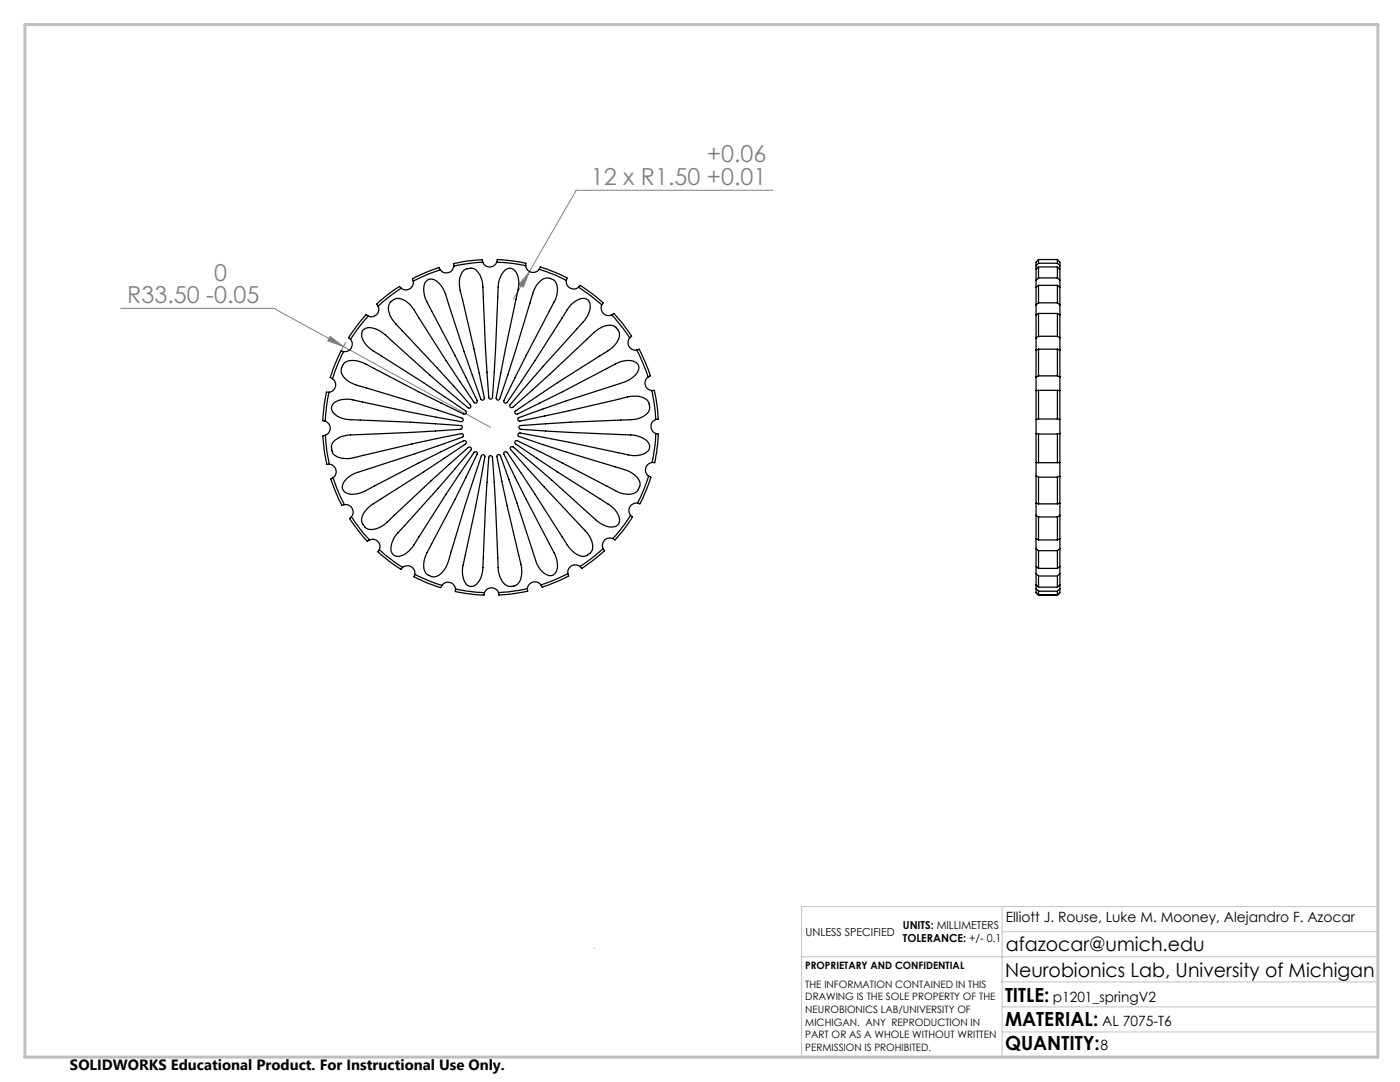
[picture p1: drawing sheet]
<svg xmlns="http://www.w3.org/2000/svg" width="279mm" height="216mm" viewBox="0 0 279 216" stroke-linecap="round" stroke-linejoin="round" font-family="sans-serif">
<path d="M154.2 38h-39.2l-9.3 16.2M105.7 54.2l-1.2 3.1-.9-.5zM105.7 54.2l-3.2 5.5M24.1 61.5h30.5l13.9 7.6M65.9 67.1l2.6 2-3.1-1.1zM68.5 69.1l29.4 16.2M69 68.3l-.9 1.7" fill="none" stroke="#808080" stroke-width=".2"/>
<path d="M118.6 189.2v.1M160 190.9h115M200 185.9h75M200 180.9v30M200 195.9h75M275 180.9h-115v30M200 205.9h75M200 200.9h75" fill="none" stroke="#c0c0c0" stroke-width=".2"/>
<path d="M5 4.9h270v206h-270z" fill="none" stroke="#c0c0c0" stroke-width=".6"/>
<path d="M65.9 67.1l-.5 .9 3.1 1.1zM105.7 54.2l-2.1 2.6 .9 .5z" fill="#808080"/>
<g fill="none" stroke="#000" stroke-width=".25">
<path d="M80 57.5l-2.3 1.7-2.2 1.9M80 57.5l-.3-.4-2.3 1.7-2.2 1.9 .3 .4M82.5 56.1a1.5 1.5 0 0 1-.7 1.6 1.5 1.5 0 0 1-1.8-.2M87.8 53.8l-3.3 1.3-2 1M87.8 53.8l-.2-.4-2 .7-3.3 1.5 .2 .5M90.6 53.1a1.5 1.5 0 0 1-1.1 1.3 1.5 1.5 0 0 1-1.7-.6M96.3 52.3l-2.1 .2-3.6 .6M96.3 52.3a1.49 1.49 0 0 0 1.4 1 1.49 1.49 0 0 0 1.4-1M96.3 52.3l-.1-.5-2.9 .3-2.8 .5 .1 .5M99.1 52.3l.1-.5 2.9 .2 2.9 .5-.1 .5M99.1 52.3l2.9 .2 2.9 .5M104.9 53a1.5 1.5 0 0 0 1.1 1.3 1.5 1.5 0 0 0 1.6-.6"/>
<path d="M107.6 53.7l.2-.4 2.8 1 2.6 1.2-.2 .5M107.6 53.7l2.8 1 2.6 1.3M113 56a1.49 1.49 0 0 0 .8 1.5 1.49 1.49 0 0 0 1.7-.2M115.5 57.3l2.4 1.7 2.2 1.9M115.5 57.3l.3-.4 2.9 2.1 1.7 1.4-.3 .5M206.8 57.3v3.6M206.8 56v1.3M206.8 53v.8M207.3 56.9v3.5M207.3 53.3v2.2M207.3 53.3a1.33 1.33 0 0 0-.5 1.4v1.3M207.3 51.8v.7"/>
<path d="M207.3 51.8l-.5 .5v.7M207.3 56.9h3.7M207.3 56.9l-.5 .4M207.3 55.5l-.5 .5M207.3 55.5h3.7M207.3 53.3h3.7M207.3 52.5l-.5 .5M207.3 52.5h3.7M207.3 51.8h3.7M211 56.9v3.5M211 53.3v2.2M211 53.3a1.33 1.33 0 0 1 .5 1.4v1.3"/>
<path d="M211 51.8v.7M211 51.8l.5 .5v.7M211 56.9l.5 .4M211 55.5l.5 .5M211 52.5l.5 .5M211.5 57.3v3.6M211.5 56v1.3M211.5 53v.8M65.7 78.3l-.5 2.8-.3 2.9M65.7 78.3l-.5-.1-.5 2.9-.3 2.9h.5M66.4 75.6a1.49 1.49 0 0 1 .6 1.6 1.49 1.49 0 0 1-1.3 1.1M68.6 70.2l-1.3 2.6-.9 2.8"/>
<path d="M68.6 70.2l-.5-.2-1.2 2.6-1 2.7 .5 .3M70 67.7a1.5 1.5 0 0 1 .1 1.7 1.5 1.5 0 0 1-1.5 .8M73.5 63.1l-1.9 2.2-1.6 2.4M73.5 63.1l-.4-.3-1.5 1.7-2 2.9 .4 .3M75.5 61.1a1.48 1.48 0 0 1-.3 1.7 1.48 1.48 0 0 1-1.7 .3M77.8 60.4a2.25 2.25 0 0 1 3.5-.1l1.3 1.5a392.7 392.7 0 0 0 12.1 18.6h.4l.1-.4a353.4 353.4 0 0 0-10-19.7 4.2 4.2 0 0 1-.3-4.1 1.56 1.56 0 0 1 2.6 .2l.8 1 .6 1.3a356.7 356.7 0 0 0 7.1 21l.2 .2 .3-.1 .2-.4-2.1-9.8-2.8-12.2a3.5 3.5 0 0 1 1.2-3.7 2.29 2.29 0 0 1 3 1.7l.4 1.9 .5 12 .6 10a.37 .37 0 0 0 .4 .4 .37 .37 0 0 0 .4-.4l.6-10 .5-12a4.3 4.3 0 0 1 1.8-3.6 1.57 1.57 0 0 1 2.1 1.3l.2 1.4-.1 1.4-2.5 11.7-1.9 9.9a.36 .36 0 0 0 .3 .4 .36 .36 0 0 0 .4-.2l3.2-9.6 3.4-11.4a4.1 4.1 0 0 1 2.8-3.1 2.16 2.16 0 0 1 2.2 2.5l-.5 1.9-5.8 11-4.4 9a.37 .37 0 0 0 .1 .5 .37 .37 0 0 0 .5-.1l5.6-8.4 6.4-10.1a4.3 4.3 0 0 1 3.4-2.3 1.57 1.57 0 0 1 1.1 2.3l-.3 .9-.7 1.2-8.3 9.2-6.6 7.7v.4l.4 .1a339.6 339.6 0 0 0 16.3-14.9 4.2 4.2 0 0 1 4-1.3 2.23 2.23 0 0 1 .3 3.6l-1.4 1.3a367.1 367.1 0 0 0-18.6 12.1l-.1 .2 .2 .2 .4 .1 9-4.4 11-5.8a3.5 3.5 0 0 1 4.1 .3 2.22 2.22 0 0 1-1.3 2.7l-1.7 .9a356.7 356.7 0 0 0-21 7.1v.5l.4 .1 9.8-2 12.1-2.9a3.4 3.4 0 0 1 3.8 1.2 2.2 2.2 0 0 1-1.7 3.1l-1.9 .3-12 .5-10 .7a.37 .37 0 0 0-.4 .4 .37 .37 0 0 0 .4 .4l10 .6 12 .5a4.1 4.1 0 0 1 3.7 2.1 2.13 2.13 0 0 1-2.3 2l-1.9-.1-11.7-2.5-9.9-1.9a.36 .36 0 0 0-.4 .3 .36 .36 0 0 0 .2 .4l9.5 3.1 11.5 3.5a4.2 4.2 0 0 1 3.1 2.8 2.24 2.24 0 0 1-3 2.1l-1.4-.4-11-5.8-9-4.5a.36 .36 0 0 0-.5 .2 .36 .36 0 0 0 .1 .5l8.3 5.6 10.2 6.4a3.9 3.9 0 0 1 2.2 3.6 1.66 1.66 0 0 1-2.2 .9l-1.3-.5-1.2-.8a371.4 371.4 0 0 0-16.6-14.7l-.4 .1-.1 .3 .1 .2 6.7 7.5 8.6 9.1a3.9 3.9 0 0 1 .9 3.6 2.23 2.23 0 0 1-3.6 .3l-1.3-1.5a363 363 0 0 0-12.1-18.5h-.4l-.2 .3a314.5 314.5 0 0 0 10.1 19.7 4.1 4.1 0 0 1 .1 4.3 1.64 1.64 0 0 1-2.4-.3l-.6-.7-.7-1.2-3.8-11.9-3.3-9.5a.36 .36 0 0 0-.5-.2 .36 .36 0 0 0-.2 .4l2 9.9 2.8 11.6a4.1 4.1 0 0 1-.9 4.1 2.21 2.21 0 0 1-3.3-1.5l-.4-2-.5-11.9-.6-10a.37 .37 0 0 0-.4-.4 .37 .37 0 0 0-.4 .4l-.6 10-.5 11.9a4 4 0 0 1-2.1 3.8 1.7 1.7 0 0 1-1.8-1.5l-.2-.8v-1.5l2.6-12.2 1.9-9.8a.36 .36 0 0 0-.3-.5 .36 .36 0 0 0-.4 .3 387.7 387.7 0 0 0-6.6 21 4.2 4.2 0 0 1-2.8 3.1 2.26 2.26 0 0 1-2.1-3l.6-1.9a330.8 330.8 0 0 0 10-19.7l-.2-.4-.3 .1-5.7 8.4-6.7 10.5a3.7 3.7 0 0 1-3.3 1.8 1.66 1.66 0 0 1-.9-2.1l.5-1.3 .8-1.2a358.3 358.3 0 0 0 14.7-16.6v-.3l-.3-.2-.3 .1-7.5 6.7-9.1 8.5a3.6 3.6 0 0 1-3.9 .9 2.28 2.28 0 0 1 0-3.5l1.4-1.3 10.2-6.4 8.3-5.6a.37 .37 0 0 0 .1-.5 .37 .37 0 0 0-.5-.2l-9 4.5-10.6 5.5a4 4 0 0 1-4.2 .1 1.68 1.68 0 0 1 .3-2.3l.7-.6 1.2-.7 11.9-3.8 9.5-3.4a.37 .37 0 0 0 .2-.4 .37 .37 0 0 0-.5-.3l-9.8 2.1-11.6 2.7a4.1 4.1 0 0 1-4.1-.8 2.27 2.27 0 0 1 1.5-3.3l2-.4 11.9-.5 10-.6a.37 .37 0 0 0 .4-.4 .37 .37 0 0 0-.4-.4l-10-.7-11.9-.5a4.2 4.2 0 0 1-3.7-1.7 1.55 1.55 0 0 1 1.4-2.1l.8-.2h1.5l12.2 2.6 9.8 1.8a.37 .37 0 0 0 .4-.2 .37 .37 0 0 0-.2-.5 403.9 403.9 0 0 0-21-6.5 4 4 0 0 1-3.1-2.8 2.2 2.2 0 0 1 2.9-2.1l1.9 .6 10.6 5.6 9 4.4a.37 .37 0 0 0 .5-.1 .37 .37 0 0 0-.1-.5 390 390 0 0 0-18.5-12 4.3 4.3 0 0 1-2.2-3.4 1.57 1.57 0 0 1 2.2-1.1l1.3 .5 1.2 .8a385.9 385.9 0 0 0 16.6 14.6h.4v-.4a298.9 298.9 0 0 0-14.9-16.4 4.1 4.1 0 0 1-1.3-3.9zM120.1 60.9a1.51 1.51 0 0 0 .3 1.6 1.51 1.51 0 0 0 1.7 .3M122.1 62.8l2.3 2.8 1.3 1.8M122.1 62.8l.4-.3 1.9 2.2 1.6 2.4-.3 .3M125.7 67.4a1.5 1.5 0 0 0-.2 1.7 1.5 1.5 0 0 0 1.6 .7M127.1 69.8l1.2 2.7 1 2.7M127.1 69.8l.5-.1 1.2 2.6 1 2.7-.5 .2"/>
<path d="M129.3 75.2a1.51 1.51 0 0 0-.5 1.6 1.51 1.51 0 0 0 1.3 1.1M130.1 77.9l.6 3.6 .2 2.2M130.1 77.9h.5l.6 3.6 .2 2.1-.5 .1M206.8 77.9v5.8M206.8 75.2v2.7M206.8 69.8v5.4M206.8 67.4v2.4M206.8 62.8v4.6M206.8 60.9v1.9M207.3 77.9v5.7M207.3 69.7v5.3M207.3 62.5v4.6"/>
<path d="M207.3 77.9h3.7M207.3 77.9h-.5M207.3 75l-.5 .2M207.3 75h3.7M207.3 69.7h3.7M207.3 69.7l-.5 .1M207.3 67.1l-.5 .3M207.3 67.1h3.7M207.3 62.5h3.7M207.3 62.5l-.5 .3M207.3 60.4l-.5 .5M207.3 60.4h3.7"/>
<path d="M211 77.9v5.7M211 69.7v5.3M211 62.5v4.6M211 77.9h.5M211 75l.5 .2M211 69.7l.5 .1M211 67.1l.5 .3M211 62.5l.5 .3M211 60.4l.5 .5M211.5 77.9v5.8M211.5 75.2v2.7M211.5 69.8v5.4"/>
<path d="M211.5 67.4v2.4M211.5 62.8v4.6M211.5 60.9v1.9M64.9 84a1.51 1.51 0 0 1 1 1.4 1.51 1.51 0 0 1-1 1.5M64.9 86.9l.3 2.8 .5 2.9M64.9 86.9l-.4 .1 .2 2.8 .5 2.9 .5-.1M65.7 92.6a1.47 1.47 0 0 1 1.3 1.1 1.47 1.47 0 0 1-.5 1.6M66.5 95.3l.7 2.1 1.5 3.3M66.5 95.3l-.5 .3 1.3 3.3 1 2 .4-.2M129.4 95l-.7 2.1-1.5 3.3M129.4 95l.5 .2-.7 2.1-1.5 3.2-.5-.1M130.1 92.3a1.5 1.5 0 0 0-1.2 1.1 1.5 1.5 0 0 0 .5 1.6"/>
<path d="M130.9 83.7a1.49 1.49 0 0 0-1 1.4 1.49 1.49 0 0 0 1 1.4M130.9 86.5l-.2 2.2-.6 3.6M130.9 86.5l.5 .1-.3 3.6-.4 2.1h-.6M206.8 83.7v2.8M206.8 86.5v5.8M206.8 92.3v2.7M206.8 95v5.4M206.8 86.5l.5 .1M206.8 92.3h.5M206.8 95l.5 .2M207.3 86.6v5.7M207.3 95.2v5.3"/>
<path d="M207.3 86.6h3.7M207.3 83.6l-.5 .1M207.3 83.6h3.7M207.3 92.3h3.7M207.3 95.2h3.7M211 86.6v5.7M211 95.2v5.3M211 83.6l.5 .1M211.5 83.7v2.8M211.5 86.5v5.8M211.5 92.3v2.7M211.5 95v5.4"/>
<path d="M211.5 86.5l-.5 .1M211.5 92.3h-.5M211.5 95l-.5 .2M68.7 100.7a1.51 1.51 0 0 1 1.6 .7 1.51 1.51 0 0 1-.2 1.7M70.1 103.1l1.7 2.4 1.9 2.2M70.1 103.1l-.3 .4 1.6 2.3 1.9 2.2 .4-.3M73.7 107.7a1.48 1.48 0 0 1 1.7 .3 1.48 1.48 0 0 1 .3 1.7M75.7 109.7l2.8 2.3 1.9 1.2M75.7 109.7l-.3 .4 2.2 1.9 2.4 1.6 .4-.4M80.4 113.2a1.5 1.5 0 0 1 1.7-.1 1.5 1.5 0 0 1 .7 1.5M82.8 114.6l3.3 1.5 2.1 .7M82.8 114.6l-.2 .5a27.6 27.6 0 0 0 5.3 2.2l.3-.5"/>
<path d="M88.2 116.8a1.51 1.51 0 0 1 1.6-.6 1.51 1.51 0 0 1 1.1 1.3M90.9 117.5l2.1 .4 3.7 .4M90.9 117.5v.5l2.1 .4 3.6 .3 .1-.4M96.7 118.3a1.52 1.52 0 0 1 1.4-1 1.52 1.52 0 0 1 1.4 1M105.2 117.4l-3.5 .7-2.2 .2M105.2 117.4l.1 .6-3.6 .6-2.1 .1-.1-.4M107.9 116.7a1.51 1.51 0 0 0-1.6-.6 1.51 1.51 0 0 0-1.1 1.3M113.3 114.4a27 27 0 0 1-5.4 2.3M113.3 114.4l.2 .5-2.6 1.3-2.7 1-.3-.5M115.7 113a1.5 1.5 0 0 0-1.7-.1 1.5 1.5 0 0 0-.7 1.5M120.4 109.5l-1.7 1.4-3 2.1M120.4 109.5l.2 .4-2.2 1.9-2.3 1.6-.4-.4"/>
<path d="M122.3 107.5a1.49 1.49 0 0 0-1.7 .3 1.49 1.49 0 0 0-.2 1.7M125.8 102.8l-2 3-1.5 1.7M125.8 102.8l.4 .4-1.6 2.3-1.9 2.2-.4-.2M127.2 100.4a1.51 1.51 0 0 0-1.5 .7 1.51 1.51 0 0 0 .1 1.7M206.8 100.4v2.4M206.8 102.8v4.7M206.8 107.5v2M206.8 109.5v3.5M206.8 113v1.4M206.8 114.4v2.3M206.8 116.7v.7M206.8 117.4v.9l.5 .4"/>
<path d="M206.8 100.4l.5 .1M206.8 102.8l.5 .4M206.8 107.5l.5 .2M206.8 109.5l.5 .4M206.8 113l.5 .4M206.8 114.4l.5 .5M206.8 116.7l.5 .5M206.8 117.4l.5 .6M207.3 103.2v4.5M207.3 109.9v3.5M207.3 114.9v2.3M207.3 118v.7"/>
<path d="M207.3 100.5h3.7M207.3 103.2h3.7M207.3 107.7h3.7M207.3 109.9h3.7M207.3 113.4h3.7M207.3 114.9h3.7M207.3 117.2h3.7M207.3 118h3.7M207.3 118.7h3.7M211 103.2v4.5M211 109.9v3.5M211 114.9v2.3"/>
<path d="M211 118v.7M211.5 100.4v2.4M211.5 102.8v4.7M211.5 107.5v2M211.5 109.5v3.5M211.5 113v1.4M211.5 114.4v2.3M211.5 116.7v.7M211.5 117.4v.9l-.5 .4M211.5 100.4l-.5 .1M211.5 102.8l-.5 .4M211.5 107.5l-.5 .2"/>
<path d="M211.5 109.5l-.5 .4M211.5 113l-.5 .4M211.5 114.4l-.5 .5M211.5 116.7l-.5 .5M211.5 117.4l-.5 .6"/>
</g>
<g font-size="4.7" fill="#808080">
<text x="141.1" y="32.4">+0.06</text>
<text x="117.9" y="36.9">12 x R1.50 +0.01</text>
<text x="42.7" y="56">0</text>
<text x="25.4" y="60.4">R33.50 -0.05</text>
</g>
<g font-size="3.9">
<text x="200.7" y="189.8">afazocar@umich.edu</text>
<text x="200.6" y="194.9">Neurobionics Lab, University of Michigan</text>
<text x="200.6" y="199.8">TITLE:</text>
<text x="200.6" y="209.5">QUANTITY:</text>
<text x="200.6" y="204.6">MATERIAL:</text>
</g>
<text font-size="3" x="14" y="213.5">SOLIDWORKS Educational Product. For Instructional Use Only.</text>
<g font-size="2.8">
<text x="200.7" y="183.9">Elliott J. Rouse, Luke M. Mooney, Alejandro F. Azocar</text>
<text x="210.1" y="199.8">p1201_springV2</text>
<text x="219.7" y="209.5">8</text>
<text x="220" y="204.6">AL 7075-T6</text>
</g>
<g font-size="2.2">
<text x="180.2" y="185.3">UNITS: MILLIMETERS</text>
<text x="160.8" y="186.8">UNLESS SPECIFIED</text>
<text x="180.2" y="188">TOLERANCE: +/- 0.1</text>
</g>
<g font-size="2">
<text x="160.7" y="193.4">PROPRIETARY AND CONFIDENTIAL</text>
<text x="160.7" y="197.1">THE INFORMATION CONTAINED IN THIS</text>
<text x="160.7" y="199.6">DRAWING IS THE SOLE PROPERTY OF THE</text>
<text x="160.7" y="202.1">NEUROBIONICS LAB/UNIVERSITY OF</text>
<text x="160.7" y="204.6">MICHIGAN. ANY REPRODUCTION IN</text>
<text x="160.7" y="207.2">PART OR AS A WHOLE WITHOUT WRITTEN</text>
<text x="160.7" y="209.7">PERMISSION IS PROHIBITED.</text>
</g>
</svg>
